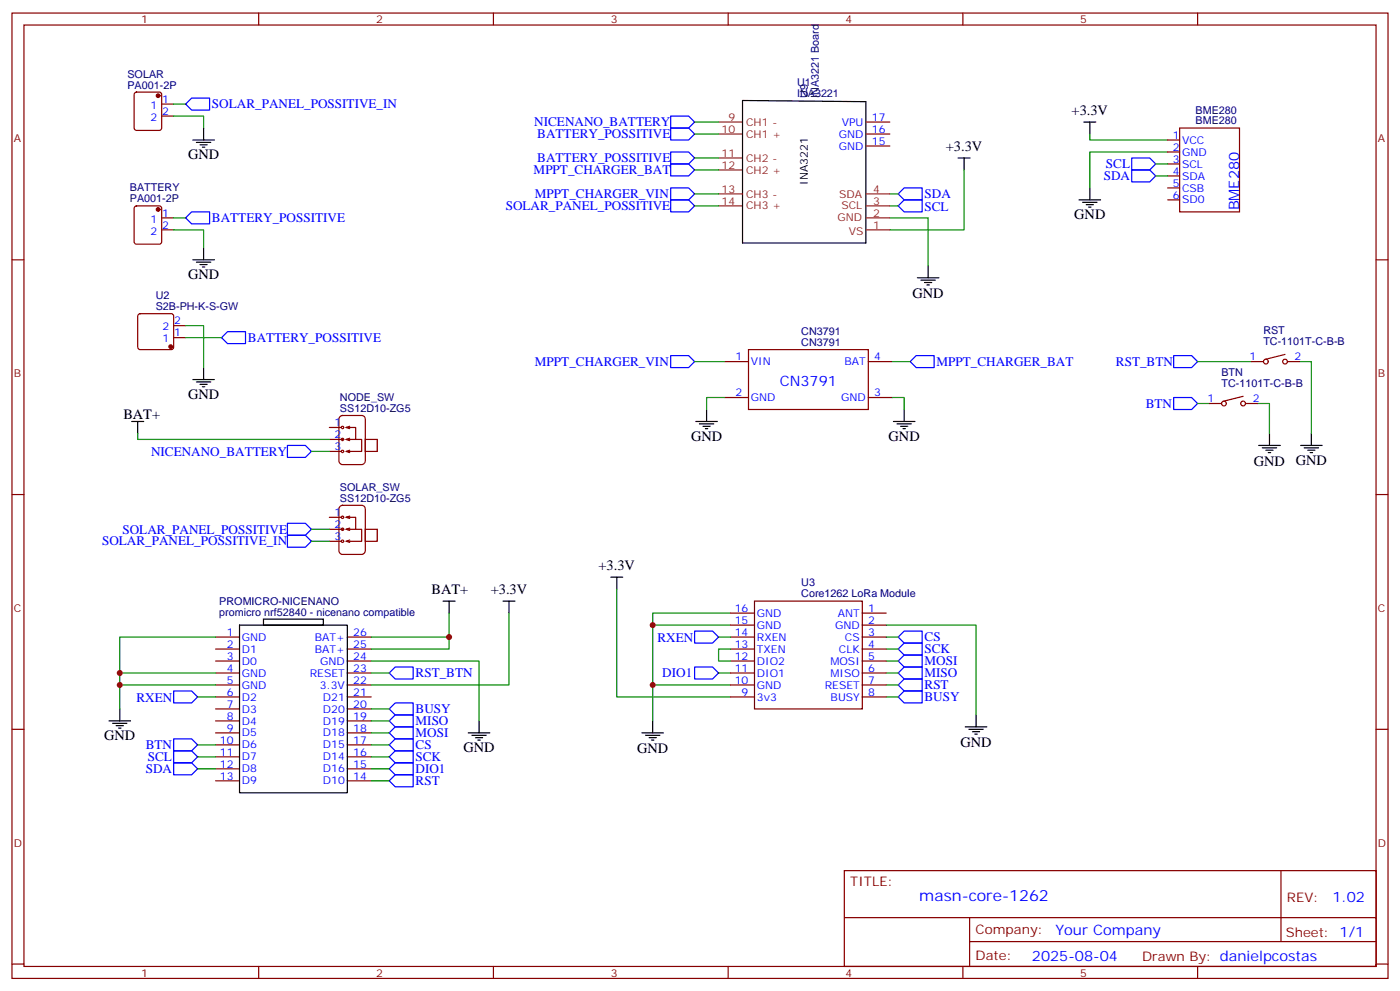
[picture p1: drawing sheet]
<svg xmlns="http://www.w3.org/2000/svg" width="412mm" height="292mm" viewBox="0 0 412 292" stroke-linecap="round" stroke-linejoin="round" font-family="sans-serif">
<g fill="none" stroke="#870000" stroke-width=".35">
<path d="M3.5 3.8h405.4v284.4h-405.4zM7.1 7.4h398.2v277.3h-398.2zM76.2 3.8v3.6M145.3 3.8v3.6M214.5 3.8v3.6M283.6 3.8v3.6M352.8 3.8v3.6M39.7 27.3l.5-.2h6.7l.5 .2 .2 .5v9.9l-.2 .5-.5 .2h-6.7l-.5-.2-.2-.5v-9.9zM47.6 30.7h3.6M47.6 34.2h3.6M255.1 39.5h7M255.1 35.9h7"/>
<path d="M347.5 37.7h17.6v24.7h-17.6zM255.1 43h7M344 51.8h3.5M344 55.4h3.5M344 58.9h3.5M344 41.2h3.5M344 44.8h3.5M344 48.3h3.5M3.5 76.5h3.6M39.7 60.8l.5-.2h6.7l.5 .2 .2 .5v9.9l-.2 .5-.5 .2h-6.7l-.5-.2-.2-.5v-9.9zM47.6 64.2h3.6M47.6 67.7h3.6"/>
<path d="M405.3 76.5h3.6M40.8 92.6l.5-.2h9.1l.5 .2 .3 .5v9.2l-.3 .5-.5 .2h-9.1l-.5-.3-.2-.4v-9.2zM51.2 99.4h3.5M51.2 95.9h3.5M213.4 106.5h7.1M213.4 117.1h7.1M220.5 103h35.3v17.6h-35.3zM255.8 106.5h7M255.8 117.1h7M356.3 118.9h3.5M366.2 116.7l-5.7 1.4M366.9 118.9h3.5"/>
<path d="M368.7 106.5h3.5M378.5 104.4l-5.6 1.4M379.2 106.5h3.6M97 133h3.5M97 129.4h4.2M97 125.9h3.5M100.1 122.8l.8-.4h5.6l.7 .2 .3 .5 .1 12.7-.2 .6-.6 .4h-5.9l-.6-.2-.4-.5-.1-12.7zM102 125.9h2.8v3.5h-2.8M102 125.9l1 .4M102 129.4l1 .4M103 125.6l-1 .3M103 129.1l-1 .3"/>
<path d="M103 132.6l-1 .4 1 .3M104.8 129.4h1.7v3.6h-4.2M107.6 129.4h3.5v3.6h-3.5zM3.5 145.7h3.6M97 159.4h3.5M97 155.9h4.2M97 152.4h3.5M100.1 149.3l.8-.5h5.6l.7 .2 .3 .6 .1 12.6-.2 .7-.6 .3-5.9 .1-.6-.2-.4-.6-.1-12.6zM102 152.4h2.8v3.5h-2.8M102 152.4l1 .3M102 155.9l1 .3M103 152l-1 .4"/>
<path d="M103 155.5l-1 .4M103 159.1l-1 .3 1 .4M104.8 155.9h1.7v3.5h-4.2M107.6 155.9h3.5v3.5h-3.5zM405.3 145.7h3.6M63.5 187.6h7.1M63.5 191.2h7.1M63.5 194.7h7.1M63.5 198.2h7.1M102.3 187.6h7.1M102.3 191.2h7.1M102.3 194.7h7.1"/>
<path d="M102.3 198.2h7.1M215.2 187.6h7M215.2 191.2h7M215.2 194.7h7M215.2 198.2h7M215.2 180.6h7M215.2 184.1h7M254 187.6h7.1M254 191.2h7.1M254 194.7h7.1M254 198.2h7.1M254 180.6h7.1"/>
<path d="M254 184.1h7.1M3.5 214.8h3.6M63.5 201.8h7.1M63.5 205.3h7.1M63.5 208.8h7.1M63.5 212.3h7.1M63.5 215.9h7.1M63.5 219.4h7.1M102.3 201.8h7.1M102.3 205.3h7.1M102.3 208.8h7.1M102.3 212.3h7.1"/>
<path d="M102.3 215.9h7.1M102.3 219.4h7.1M215.2 201.8h7M215.2 205.3h7M254 201.8h7.1M254 205.3h7.1M405.3 214.8h3.6M63.5 222.9h7.1M63.5 226.4h7.1M63.5 230h7.1M102.3 222.9h7.1M102.3 226.4h7.1"/>
<path d="M102.3 230h7.1M248.7 256.4h156.6v28.3h-156.6zM377.3 256.5v20.8M248.7 270.3h156.5M285.6 277.3h119.6M285.6 270.3v14.1M3.5 284h3.6M76.2 284.7v3.5M145.3 284.7v3.5M214.5 284.7v3.5M283.6 284.7v3.5M352.8 284.7v3.5"/>
<path d="M405.3 284h3.6"/>
<circle cx="360.5" cy="118.9" r=".71"/>
<circle cx="366.2" cy="118.9" r=".71"/>
<circle cx="372.9" cy="106.5" r=".71"/>
<circle cx="378.5" cy="106.5" r=".71"/>
<circle cx="100.9" cy="129.4" r=".35"/>
<circle cx="100.9" cy="133" r=".35"/>
<circle cx="100.9" cy="125.9" r=".35"/>
<circle cx="100.9" cy="155.9" r=".35"/>
<circle cx="100.9" cy="159.4" r=".35"/>
<circle cx="100.9" cy="152.4" r=".35"/>
</g>
<g fill="none" stroke="#000" stroke-width=".35">
<path d="M60 37.7v3.5M218.7 29.6l36.4 .4v41.6h-36.4zM319.3 35.9h3.5M321 35.9v3.6M56.8 41.2h6.3M57.9 41.9h4.2M58.9 42.7h2.1M59.6 43.4h.7M282.2 46.5h3.6M284 46.5v3.6M317.9 58.9h6.3M318.9 59.6h4.2"/>
<path d="M321 55.4v3.5M56.8 76.5h6.3M57.9 77.2h4.2M58.9 77.9h2.1M59.6 78.6h.7M60 73v3.5M273.4 78.3v3.5M320 60.3h2.1M320.7 61h.7M270.2 81.8h6.4M271.3 82.5h4.2M272.3 83.2h2.2"/>
<path d="M273 83.9h.8M56.8 111.8h6.3M57.9 112.5h4.2M58.9 113.2h2.1M59.6 113.9h.7M60 108.3v3.5M38.8 124.1h3.5M40.6 124.1v3.6M205 124.1h6.3M206 124.8h4.3M207.1 125.6h2.1M207.8 126.3h.7"/>
<path d="M208.1 120.6v3.5M263.2 124.1h6.3M264.2 124.8h4.3M265.3 125.6h2.1M266 126.3h.7M266.3 120.6v3.5M370.8 131.2h6.3M371.8 131.9h4.3M372.9 132.6h2.1M373.6 133.3h.7M373.9 127.7v3.5M383.1 131.2h6.4"/>
<path d="M384.2 131.9h4.2M385.2 132.6h2.1M385.9 133.3h.7M386.3 127.7v3.5M130.5 177.1h3.6M132.3 177.1v3.5M148.2 177.1h3.5M149.9 177.1v3.5M179.9 170h3.5M181.7 170v3.5M70.6 184.1h31.7v49.4h-31.7zM77.6 182.4h17.6v1.7h-17.6z"/>
<path d="M32.1 212.3h6.4M33.2 213h4.2M34.2 213.7h2.1M34.9 214.5h.7M35.3 208.8v3.5M137.9 215.9h6.4M139 216.6h4.2M140.1 217.3h2.1M140.8 218h.7M141.1 212.3v3.6M189.1 215.9h6.3M190.1 216.6h4.3"/>
<path d="M191.2 217.3h2.1M191.9 218h.7M192.3 212.3v3.6M284.3 214.1h6.4M285.4 214.8h4.2M286.5 215.5h2.1M287.2 216.2h.7M287.5 210.6v3.5"/>
</g>
<g fill="none" stroke="#008700" stroke-width=".35">
<path d="M51.2 34.2h8.8v3.5M51.2 30.7h3.5M204.6 35.9h7.1M204.6 39.5h7.1M321 39.5v1.7h23M204.6 57.1h7.1M204.6 46.5h7.1M204.6 50.1h7.1M262.1 57.1h2.5M284 50.1v17.6h-21.9M340.4 51.8h3.6M340.4 48.3h3.6"/>
<path d="M344 44.8h-23v10.6M51.2 67.7h8.8v5.3M51.2 64.2h3.5M204.6 60.6h7.1M262.1 64.2h11.3v14.1M262.1 60.6h2.5M54.7 95.9h5.3v12.4M54.7 99.4h10.6M204.6 106.5h8.8M213.4 117.1h-5.3v3.5M262.8 117.1h3.5v3.5M262.8 106.5h5.3"/>
<path d="M352.8 118.9h3.5M352.8 106.5h15.9M370.4 118.9h3.5v8.8M382.8 106.5h3.5v21.2M40.6 127.7v1.7h56.4M91.7 133h5.3M91.7 155.9h5.3M91.7 159.4h5.3M181.7 173.5v31.8h33.5M35.3 198.2h28.2M63.5 187.6h-28.2v21.2M109.4 194.7h31.7v17.6"/>
<path d="M109.4 198.2h5.3M132.3 180.6v7h-22.9M132.3 187.6v3.6h-22.9M149.9 180.6v21.2h-40.5M192.3 184.1h22.9M211.7 187.6h3.5M211.7 198.2h3.5M215.2 180.6h-22.9v31.7M215.2 191.2h-3.5v3.5h3.5M261.1 184.1h26.4v26.5M261.1 187.6h3.5M261.1 194.7h3.5"/>
<path d="M261.1 198.2h3.5M261.1 191.2h3.5M35.3 201.8h28.2M58.2 205.3h5.3M58.2 219.4h5.3M109.4 219.4h5.3M109.4 208.8h5.3M109.4 215.9h5.3M109.4 212.3h5.3M192.3 201.8h22.9M261.1 201.8h3.5M261.1 205.3h3.5"/>
<path d="M58.2 226.4h5.3M58.2 222.9h5.3M109.4 226.4h5.3M109.4 222.9h5.3M109.4 230h5.3"/>
</g>
<g fill="#870000" stroke="#870000" stroke-width=".35">
<circle cx="46.6" cy="28.2" r=".53"/>
<circle cx="46.6" cy="61.7" r=".53"/>
<circle cx="50.3" cy="102.1" r=".53"/>
</g>
<g fill="none" stroke="#00f" stroke-width=".35">
<path d="M56.4 28.9h5.3v3.5h-5.3l-1.7-1.7zM197.6 34.2h5.2l1.8 1.7-1.8 1.8h-5.2zM197.6 37.7h5.2l1.8 1.8-1.8 1.7h-5.2zM197.6 44.8h5.2l1.8 1.7-1.8 1.8h-5.2zM197.6 48.3h5.2l1.8 1.8-1.8 1.7h-5.2zM197.6 55.4h5.2l1.8 1.7-1.8 1.8h-5.2zM197.6 58.9h5.2l1.8 1.7-1.8 1.8h-5.2zM266.3 55.4h5.3v3.5h-5.3l-1.7-1.8zM333.4 50.1h5.3l1.7 1.7-1.7 1.8h-5.3zM333.4 46.5h5.3l1.7 1.8-1.7 1.8h-5.3zM54.7 64.2l1.7-1.8h5.3v3.5h-5.3zM264.6 60.6l1.7-1.7h5.3v3.5h-5.3z"/>
<path d="M65.3 99.4l1.7-1.7h5.3v3.5h-5.3zM197.6 104.7h5.2l1.8 1.8-1.8 1.8h-5.2zM268.1 106.5l1.8-1.8h5.3v3.6h-5.3zM345.7 104.7h5.3l1.8 1.8-1.8 1.8h-5.3zM345.7 117.1h5.3l1.8 1.8-1.8 1.7h-5.3zM84.7 131.2h5.3l1.7 1.8-1.7 1.7h-5.3zM84.7 157.7h5.3l1.7 1.7-1.7 1.8h-5.3zM84.7 154.1h5.3l1.7 1.8-1.7 1.8h-5.3zM114.7 198.2l1.7-1.7h5.3v3.5h-5.3zM204.6 196.5h5.3l1.8 1.7-1.8 1.8h-5.3zM204.6 185.9h5.3l1.8 1.7-1.8 1.8h-5.3zM264.6 187.6l1.7-1.7h5.3v3.5h-5.3z"/>
<path d="M264.6 194.7l1.7-1.8h5.3v3.6h-5.3zM264.6 191.2l1.7-1.8h5.3v3.5h-5.3zM266.3 196.5h5.3v3.5h-5.3l-1.7-1.8zM266.3 200h5.3v3.5h-5.3l-1.7-1.7zM51.2 217.6h5.2l1.8 1.8-1.8 1.8h-5.2zM51.2 203.5h5.2l1.8 1.8-1.8 1.7h-5.2zM114.7 212.3l1.7-1.7h5.3v3.5h-5.3zM114.7 215.9l1.7-1.8h5.3v3.5h-5.3zM114.7 219.4l1.7-1.8h5.3v3.6h-5.3zM116.4 207h5.3v3.6h-5.3l-1.7-1.8zM266.3 203.5h5.3v3.5h-5.3l-1.7-1.7zM51.2 224.7h5.2l1.8 1.7-1.8 1.8h-5.2z"/>
<path d="M51.2 221.2h5.2l1.8 1.7-1.8 1.8h-5.2zM114.7 222.9l1.7-1.7h5.3v3.5h-5.3zM114.7 226.4l1.7-1.7h5.3v3.5h-5.3zM114.7 230l1.7-1.8h5.3v3.5h-5.3z"/>
</g>
<path d="M222.2 177.1h31.8v31.7h-31.8z" fill="none" stroke="#600" stroke-width=".35"/>
<path d="M211.7 35.9h7M211.7 39.5h7M211.7 50.1h7M211.7 46.5h7M211.7 57.1h7M255.1 57.1h7M211.7 60.6h7M255.1 60.6h7M255.1 67.7h7M255.1 64.2h7" fill="none" stroke="#8c2424" stroke-width=".35"/>
<g fill="#c00">
<circle cx="35.3" cy="198.2" r=".88"/>
<circle cx="35.3" cy="201.8" r=".88"/>
<circle cx="132.3" cy="187.6" r=".88"/>
<circle cx="192.3" cy="184.1" r=".88"/>
<circle cx="192.3" cy="201.8" r=".88"/>
</g>
<text font-size="4.6" fill="#00f" x="270.8" y="265.5">masn-core-1262</text>
<g font-size="4.2">
<text x="315.7" y="33.8">+3.3V</text>
<text x="55.4" y="46.9">GND</text>
<text x="278.6" y="44.4">+3.3V</text>
<text x="316.4" y="64.5">GND</text>
<text x="55.4" y="82.2">GND</text>
<text x="268.8" y="87.9">GND</text>
<text x="55.4" y="117.4">GND</text>
<text x="36.3" y="123.4">BAT+</text>
<text x="203.6" y="129.8">GND</text>
<text x="261.8" y="129.8">GND</text>
<text x="369.4" y="137.3">GND</text>
<text x="381.7" y="136.8">GND</text>
<text x="176.3" y="167.9">+3.3V</text>
<text x="127.1" y="174.9">BAT+</text>
<text x="144.6" y="174.9">+3.3V</text>
<text x="30.7" y="218">GND</text>
<text x="136.5" y="221.5">GND</text>
<text x="187.7" y="221.9">GND</text>
<text x="282.9" y="220.2">GND</text>
</g>
<g font-size="4.2" fill="#00f">
<text x="365" y="62" transform="rotate(-90 365 62)">BME280</text>
<text x="229.7" y="113.6">CN3791</text>
<text x="392.5" y="265.7">1.02</text>
<text x="310.9" y="275.3">Your Company</text>
<text x="304" y="283.1">2025-08-04</text>
</g>
<g font-size="3.9" fill="#00f">
<text x="62.4" y="31.9">SOLAR_PANEL_POSSITIVE_IN</text>
<text x="157.4" y="37.2">NICENANO_BATTERY</text>
<text x="158.3" y="40.7">BATTERY_POSSITIVE</text>
<text x="158.3" y="47.8">BATTERY_POSSITIVE</text>
<text x="157.2" y="51.3">MPPT_CHARGER_BAT</text>
<text x="325.1" y="53">SDA</text>
<text x="325.8" y="49.5">SCL</text>
<text x="157.6" y="58.4">MPPT_CHARGER_VIN</text>
<text x="272.3" y="58.4">SDA</text>
<text x="62.4" y="65.5">BATTERY_POSSITIVE</text>
<text x="149" y="61.9">SOLAR_PANEL_POSSITIVE</text>
<text x="272.3" y="62">SCL</text>
<text x="73" y="100.7">BATTERY_POSSITIVE</text>
<text x="157.6" y="107.8">MPPT_CHARGER_VIN</text>
<text x="275.9" y="107.8">MPPT_CHARGER_BAT</text>
<text x="328.7" y="107.8">RST_BTN</text>
<text x="337.5" y="120.1">BTN</text>
<text x="44.5" y="134.2">NICENANO_BATTERY</text>
<text x="30.1" y="160.7">SOLAR_PANEL_POSSITIVE_IN</text>
<text x="36.1" y="157.1">SOLAR_PANEL_POSSITIVE</text>
<text x="193.7" y="189">RXEN</text>
<text x="272.3" y="188.9">CS</text>
<text x="272.3" y="196">MOSI</text>
<text x="272.3" y="192.4">SCK</text>
<text x="122.4" y="199.4">RST_BTN</text>
<text x="195.1" y="199.5">DIO1</text>
<text x="272.3" y="199.5">MISO</text>
<text x="272.3" y="203">RST</text>
<text x="40.2" y="206.6">RXEN</text>
<text x="272.3" y="206.6">BUSY</text>
<text x="122.4" y="210.1">BUSY</text>
<text x="122.4" y="213.7">MISO</text>
<text x="42.9" y="220.7">BTN</text>
<text x="122.4" y="217.2">MOSI</text>
<text x="122.4" y="220.7">CS</text>
<text x="42.9" y="227.6">SDA</text>
<text x="43.5" y="224.1">SCL</text>
<text x="122.4" y="224.2">SCK</text>
<text x="122.4" y="227.8">DIO1</text>
<text x="122.4" y="231.3">RST</text>
</g>
<g font-size="3.9" fill="#800">
<text x="250.5" y="261">TITLE:</text>
<text x="379.1" y="265.7">REV:</text>
<text x="287.4" y="275.2">Company:</text>
<text x="378.7" y="275.8">Sheet: 1/1</text>
<text x="287.4" y="282.9">Date:</text>
<text x="336.4" y="283">Drawn By: danielpcostas</text>
</g>
<g font-size="3.2" fill="#800">
<text x="41.6" y="6.8">1</text>
<text x="110.8" y="6.8">2</text>
<text x="179.9" y="6.8">3</text>
<text x="249.1" y="6.8">4</text>
<text x="318.2" y="6.8">5</text>
<text x="4.1" y="41.9">A</text>
<text x="405.9" y="41.9">A</text>
<text x="4.1" y="111.1">B</text>
<text x="405.9" y="111.1">B</text>
<text x="4.1" y="180.2">C</text>
<text x="405.9" y="180.2">C</text>
<text x="4.1" y="249.4">D</text>
<text x="405.9" y="249.4">D</text>
<text x="41.6" y="287.7">1</text>
<text x="110.8" y="287.7">2</text>
<text x="179.9" y="287.7">3</text>
<text x="249.1" y="287.7">4</text>
<text x="318.2" y="287.7">5</text>
</g>
<g font-size="3.2" fill="#000080">
<text x="37.5" y="22.9">SOLAR</text>
<text x="37.5" y="26.1">PA001-2P</text>
<text x="234.8" y="28.5">INA3221</text>
<text x="234.8" y="25.3">U1</text>
<text x="238" y="28.9" transform="rotate(-90 238 28.9)">U9</text>
<text x="241.2" y="28.9" transform="rotate(-90 241.2 28.9)">INA3221 Board</text>
<text x="352.2" y="33.5">BME280</text>
<text x="352.2" y="36.7">BME280</text>
<text x="38.2" y="59.6">PA001-2P</text>
<text x="38.2" y="56.4">BATTERY</text>
<text x="45.9" y="88.1">U2</text>
<text x="45.9" y="91.3">S2B-PH-K-S-GW</text>
<text x="236" y="101.9">CN3791</text>
<text x="236" y="98.7">CN3791</text>
<text x="372.1" y="101.7">TC-1101T-C-B-B</text>
<text x="372.1" y="98.5">RST</text>
<text x="359.8" y="110.9">BTN</text>
<text x="100.2" y="118.1">NODE_SW</text>
<text x="359.8" y="114.1">TC-1101T-C-B-B</text>
<text x="100.2" y="121.3">SS12D10-ZG5</text>
<text x="100.2" y="147.8">SS12D10-ZG5</text>
<text x="100.2" y="144.6">SOLAR_SW</text>
<text x="236" y="172.6">U3</text>
<text x="64.6" y="178.2">PROMICRO-NICENANO</text>
<text x="236" y="175.8">Core1262 LoRa Module</text>
<text x="64.6" y="181.4">promicro nrf52840 - nicenano compatible</text>
</g>
<g font-size="3.2" fill="#00f">
<text x="44.3" y="32.1">1</text>
<text x="44.3" y="35.6">2</text>
<text x="47.8" y="30.3">1</text>
<text x="47.8" y="33.8">2</text>
<text x="256.8" y="35.6">17</text>
<text x="247.1" y="40.5">GND</text>
<text x="247.9" y="37">VPU</text>
<text x="256.8" y="39.1">16</text>
<text x="345.5" y="40.9">1</text>
<text x="247.1" y="44.1">GND</text>
<text x="256.8" y="42.7">15</text>
<text x="345.5" y="44.4">2</text>
<text x="345.5" y="47.9">3</text>
<text x="348.2" y="42.3">VCC</text>
<text x="348.2" y="45.8">GND</text>
<text x="345.5" y="51.5">4</text>
<text x="348.2" y="52.9">SDA</text>
<text x="348.2" y="49.4">SCL</text>
<text x="345.5" y="55">5</text>
<text x="345.5" y="58.5">6</text>
<text x="348.2" y="56.4">CSB</text>
<text x="348.2" y="59.9">SD0</text>
<text x="44.3" y="65.6">1</text>
<text x="47.8" y="63.8">1</text>
<text x="44.3" y="69.1">2</text>
<text x="47.8" y="67.3">2</text>
<text x="51.3" y="95.6">2</text>
<text x="47.8" y="100.9">1</text>
<text x="47.8" y="97.3">2</text>
<text x="51.3" y="99.1">1</text>
<text x="216.7" y="106.2">1</text>
<text x="221.2" y="107.6">VIN</text>
<text x="248.8" y="107.6">BAT</text>
<text x="257.5" y="106.2">4</text>
<text x="368" y="106.2">1</text>
<text x="381.4" y="106.2">2</text>
<text x="216.7" y="116.7">2</text>
<text x="221.2" y="118.1">GND</text>
<text x="247.8" y="118.1">GND</text>
<text x="257.5" y="116.7">3</text>
<text x="355.7" y="118.5">1</text>
<text x="369" y="118.5">2</text>
<text x="98.5" y="125.6">1</text>
<text x="98.5" y="129.1">2</text>
<text x="98.5" y="132.6">3</text>
<text x="98.5" y="155.5">2</text>
<text x="98.5" y="152">1</text>
<text x="98.5" y="159.1">3</text>
<text x="216.5" y="180.2">16</text>
<text x="216.5" y="183.8">15</text>
<text x="223" y="181.6">GND</text>
<text x="223" y="185.2">GND</text>
<text x="246" y="185.2">GND</text>
<text x="246.8" y="181.6">ANT</text>
<text x="255.8" y="180.2">1</text>
<text x="255.8" y="183.8">2</text>
<text x="66.8" y="187.3">1</text>
<text x="66.8" y="190.8">2</text>
<text x="71.3" y="188.7">GND</text>
<text x="92.7" y="188.7">BAT+</text>
<text x="104.1" y="190.8">25</text>
<text x="104.1" y="187.3">26</text>
<text x="216.5" y="187.3">14</text>
<text x="216.5" y="190.8">13</text>
<text x="223" y="188.7">RXEN</text>
<text x="248.9" y="188.7">CS</text>
<text x="255.8" y="187.3">3</text>
<text x="255.8" y="190.8">4</text>
<text x="66.8" y="194.3">3</text>
<text x="66.8" y="197.9">4</text>
<text x="71.3" y="192.2">D1</text>
<text x="71.3" y="195.8">D0</text>
<text x="92.7" y="192.2">BAT+</text>
<text x="94.3" y="195.8">GND</text>
<text x="104.1" y="197.9">23</text>
<text x="104.1" y="194.3">24</text>
<text x="216.5" y="194.3">12</text>
<text x="216.5" y="197.9">11</text>
<text x="223" y="192.2">TXEN</text>
<text x="223" y="195.8">DIO2</text>
<text x="244.6" y="195.8">MOSI</text>
<text x="247.1" y="192.2">CLK</text>
<text x="255.8" y="194.3">5</text>
<text x="255.8" y="197.9">6</text>
<text x="66.8" y="201.4">5</text>
<text x="71.3" y="199.3">GND</text>
<text x="71.3" y="202.8">GND</text>
<text x="91.3" y="199.3">RESET</text>
<text x="94.2" y="202.8">3.3V</text>
<text x="104.1" y="201.4">22</text>
<text x="216.5" y="201.4">10</text>
<text x="223" y="199.3">DIO1</text>
<text x="223" y="202.8">GND</text>
<text x="243" y="202.8">RESET</text>
<text x="244.6" y="199.3">MISO</text>
<text x="255.8" y="201.4">7</text>
<text x="66.8" y="204.9">6</text>
<text x="66.8" y="208.5">7</text>
<text x="71.3" y="206.3">D2</text>
<text x="71.3" y="209.9">D3</text>
<text x="95.1" y="209.9">D20</text>
<text x="95.1" y="206.3">D21</text>
<text x="104.1" y="208.5">20</text>
<text x="104.1" y="204.9">21</text>
<text x="218.5" y="204.9">9</text>
<text x="223" y="206.3">3v3</text>
<text x="244.7" y="206.3">BUSY</text>
<text x="255.8" y="204.9">8</text>
<text x="66.8" y="212">8</text>
<text x="66.8" y="215.5">9</text>
<text x="71.3" y="213.4">D4</text>
<text x="95.1" y="213.4">D19</text>
<text x="104.1" y="215.5">18</text>
<text x="104.1" y="212">19</text>
<text x="64.8" y="219">10</text>
<text x="71.3" y="216.9">D5</text>
<text x="71.3" y="220.5">D6</text>
<text x="95.1" y="220.5">D15</text>
<text x="95.1" y="216.9">D18</text>
<text x="104.1" y="219">17</text>
<text x="64.8" y="222.6">11</text>
<text x="64.8" y="226.1">12</text>
<text x="71.3" y="224">D7</text>
<text x="71.3" y="227.5">D8</text>
<text x="95.1" y="227.5">D16</text>
<text x="95.1" y="224">D14</text>
<text x="104.1" y="226.1">15</text>
<text x="104.1" y="222.6">16</text>
<text x="64.8" y="229.6">13</text>
<text x="71.3" y="231">D9</text>
<text x="95.1" y="231">D10</text>
<text x="104.1" y="229.6">14</text>
</g>
<g font-size="3.2" fill="#8d2323">
<text x="214.6" y="35.6">9</text>
<text x="212.6" y="39.1">10</text>
<text x="219.8" y="37">CH1 -</text>
<text x="219.8" y="40.5">CH1 +</text>
<text x="212.6" y="46.2">11</text>
<text x="219.8" y="47.6">CH2 -</text>
<text x="212.6" y="49.7">12</text>
<text x="219.8" y="51.1">CH2 +</text>
<text x="212.6" y="56.8">13</text>
<text x="219.8" y="58.2">CH3 -</text>
<text x="247.2" y="58.2">SDA</text>
<text x="257.2" y="56.8">4</text>
<text x="212.6" y="60.3">14</text>
<text x="219.8" y="61.7">CH3 +</text>
<text x="246.7" y="65.2">GND</text>
<text x="247.9" y="61.7">SCL</text>
<text x="257.2" y="63.8">2</text>
<text x="257.2" y="60.3">3</text>
<text x="250" y="69.1">VS</text>
<text x="257.2" y="67.3">1</text>
</g>
<text font-size="3.2" x="237.9" y="54.5" transform="rotate(-90 237.9 54.5)">INA3221</text>
</svg>
